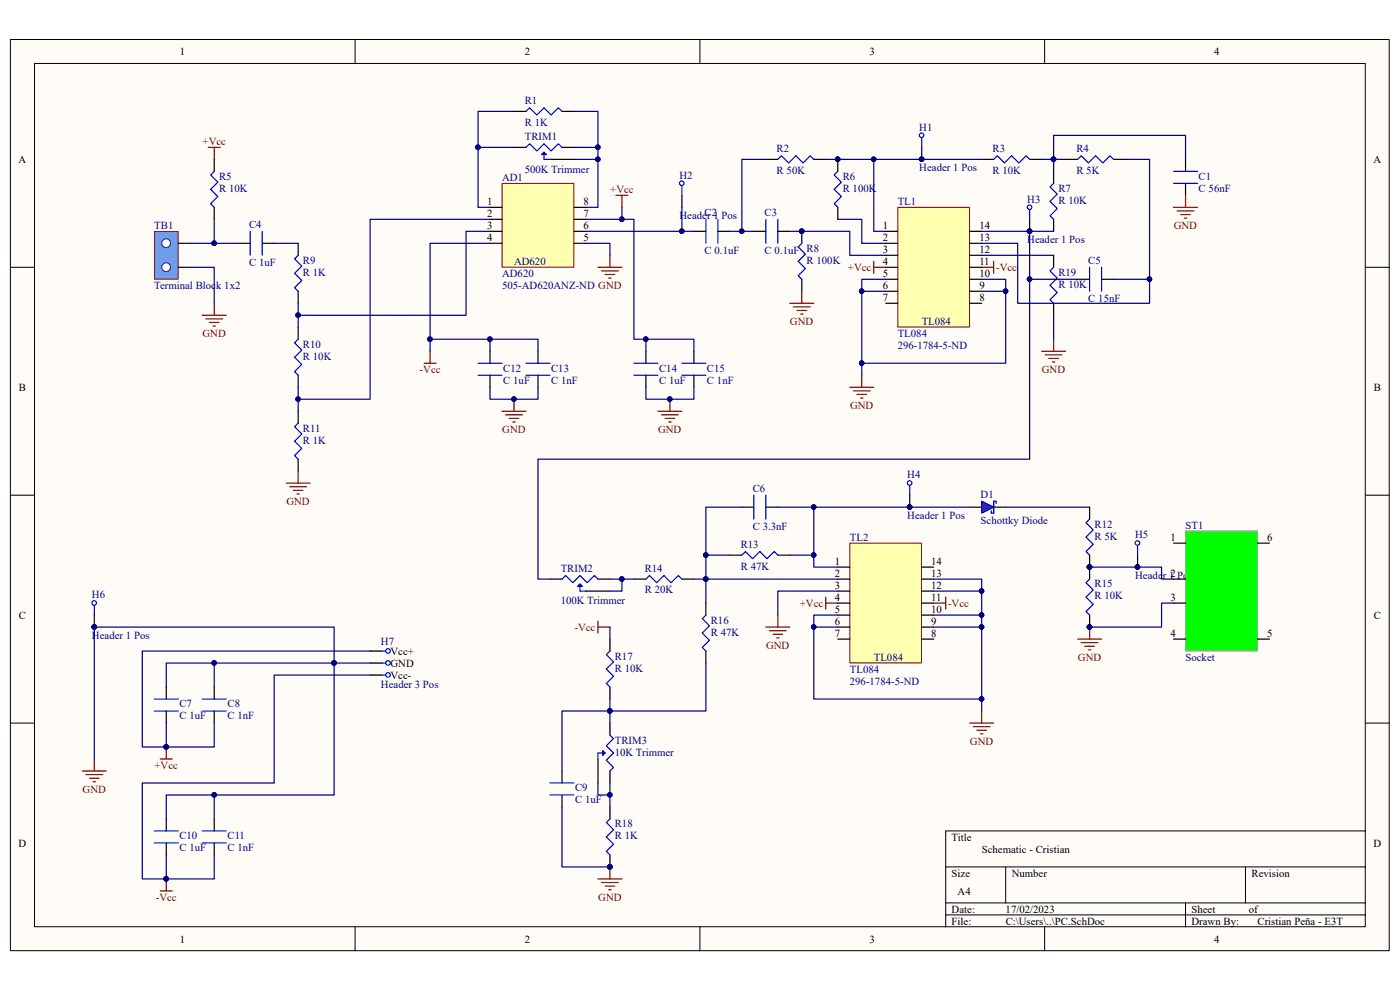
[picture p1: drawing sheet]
<svg xmlns="http://www.w3.org/2000/svg" width="297mm" height="210mm" viewBox="0 0 297 210" stroke-linecap="round" stroke-linejoin="round" font-family="sans-serif">
<path d="M2.2 8.4h292.5v193.3h-292.5z" fill="#fffcf8"/>
<path d="M2.2 8.4h292.5v193.3h-292.5z" fill="none" stroke="#000" stroke-width=".21"/>
<path d="M7.4 13.5h282.2v183.1h-282.2z" fill="#fffcf8"/>
<g fill="none" stroke="#000" stroke-width=".21">
<path d="M7.3 13.5h282.3v183.1h-282.3zM75.3 8.4v5.1M148.5 8.4v5.1M221.6 8.4v5.1M2.2 56.7h5.1M289.7 56.7h5.1M2.2 105h5.1M289.7 105h5.1M2.2 153.4h5.1M289.7 153.4h5.1M289.7 176.3h-89.1v20.3M75.3 196.6v5.1"/>
<path d="M148.5 196.6v5.1M200.6 183.9h89.1M200.6 191.5h89.1M200.6 194.1h89.1M213.4 183.9v7.6M221.6 196.6v5.1M251.5 191.5v5.1M264.2 183.9v7.6"/>
</g>
<g fill="none" stroke="#800000" stroke-width=".25">
<path d="M44.2 31.3h2.5M45.5 31.3v2.5M126.9 56.7h5M127.6 57.5h3.6M128.4 58.2h2M129.1 59h.6M129.4 54.2v2.5M130.7 41.4h2.5M131.9 41.4v2.6M185.4 56.7h2.5M185.4 55.4v2.6M208.3 56.7h2.5"/>
<path d="M210.8 55.4v2.6M249 44h5.1M249.7 44.7h3.6M250.5 45.5h2M251.3 46.3h.5M251.5 41.4v2.6M42.9 66.9h5.1M43.7 67.6h3.5M44.4 68.4h2.1M45.2 69.2h.5M45.5 64.3v2.6M90 77.1h2.5"/>
<path d="M91.2 74.5v2.6M167.6 64.3h5M168.3 65.1h3.6M169.1 65.9h2M169.8 66.6h.6M170.1 61.8v2.5M63.3 100v2.5M60.7 102.5h5.1M61.5 103.3h3.5M62.2 104h2.1M63 104.8h.5M162.5 133h5.1"/>
<path d="M163.2 133.8h3.6M164 134.6h2M164.8 135.3h.5M165 130.5v2.5M175.2 126.7v2.5M175.2 127.9h2.5M198.1 127.9h2.5M200.6 126.7v2.5M228.6 135.6h5.1M229.4 136.3h3.5M230.1 137.1h2.1M230.9 137.9h.5"/>
<path d="M231.2 133v2.6M17.5 163.6h5.1M18.2 164.3h3.6M19 165.1h2M19.8 165.8h.5M20 161v2.6"/>
</g>
<g fill="none" stroke="#000" stroke-width=".25">
<path d="M162.5 33.8h2.5M172.6 33.8h2.6M177.7 33.8v2.6M208.3 33.8h2.5M218.4 33.8h2.6M226.1 33.8h2.5M236.2 33.8h2.6M251.5 33.8v2.6M251.5 38.9v2.5M50.5 51.6h2.6M55.6 51.6h2.6M63.3 51.6v2.6"/>
<path d="M147.2 49.1h2.6M152.3 49.1h2.5M159.9 49.1h2.6M165 49.1h2.6M170.1 49.1v2.5M170.1 59.2v2.6M177.7 44v2.5M228.6 59.2h2.6M233.7 59.2h2.5M63.3 61.8v2.5M63.3 87.2v2.6M63.3 97.4v2.6"/>
<path d="M154.8 117.8h2.6M157.4 107.6h2.5M162.5 107.6h2.5M165 117.8h2.6M231.2 107.6v2.5M231.2 117.8v5.1M78.5 138.1h2.6M134.5 122.9h2.5M144.7 122.9h2.5M231.2 130.5v2.5M35.3 145.7v2.6M35.3 150.8v2.6"/>
<path d="M78.5 140.7h2.6M78.5 143.2h2.6"/>
</g>
<g fill="none" stroke="#00f" stroke-width=".25">
<path d="M165 33.8l.8-.8 1.5 1.6 1.5-1.6 1.6 1.6 1.5-1.6 .7 .8M177.7 36.4l-.7 .7 1.5 1.5-1.5 1.6 1.5 1.5-1.5 1.5 .7 .8M210.8 33.8l.8-.8 1.5 1.6 1.5-1.6 1.6 1.6 1.5-1.6 .7 .8M228.6 33.8l.8-.8 1.5 1.6 1.5-1.6 1.6 1.6 1.5-1.6 .7 .8M249 36.4h5.1M249 38.9h5.1M53.1 49.1v5.1M55.6 49.1v5.1M63.3 54.2l-.8 .7 1.5 1.5-1.5 1.6 1.5 1.5-1.5 1.5 .8 .8M149.8 46.5v5.1M152.3 46.5v5.1M162.5 46.5v5.1"/>
<path d="M165 46.5v5.1M170.1 51.6l-.8 .8 1.6 1.5-1.6 1.5 1.6 1.6-1.6 1.5 .8 .7M231.2 56.7v5.1M233.7 56.7v5.1M63.3 89.8l-.8 .7 1.5 1.6-1.5 1.5 1.5 1.5-1.5 1.5 .8 .8M157.4 117.8l.7-.8 1.6 1.5 1.5-1.5 1.5 1.5 1.6-1.5 .7 .8M159.9 105v5.1M162.5 105v5.1M231.2 110.1l-.8 .8 1.5 1.5-1.5 1.5 1.5 1.6-1.5 1.5 .8 .8M81.1 138.1h1.2M137 122.9l.8-.8 1.5 1.5 1.5-1.5 1.6 1.5 1.5-1.5 .8 .8M231.2 122.9l-.8 .7 1.5 1.5-1.5 1.6 1.5 1.5-1.5 1.5 .8 .8"/>
<path d="M32.7 150.8h5.1M32.7 148.3h5.1M81.1 140.7h1.2M81.1 143.2h1.2"/>
</g>
<g fill="#000080" stroke="#000080" stroke-width=".21">
<circle cx="170.1" cy="49" r=".48"/>
<circle cx="177.7" cy="33.8" r=".48"/>
<circle cx="231.1" cy="120.3" r=".48"/>
<circle cx="231.1" cy="133" r=".48"/>
</g>
<g fill="#fff" stroke="#00f" stroke-width=".25">
<circle cx="82.3" cy="138.1" r=".48"/>
<circle cx="82.3" cy="140.6" r=".48"/>
<circle cx="82.3" cy="143.2" r=".48"/>
</g>
<g fill="none" stroke="#800000" stroke-width=".25">
<path d="M182.8 79.6v2.5M180.3 82.1h5.1M181 82.9h3.6M181.8 83.7h2M182.6 84.4h.5M126.9 131.8v2.5M126.9 133h2.5M35.3 158.5v2.5M205.7 153.4h5.1M206.5 154.1h3.5M207.2 154.9h2.1M208 155.7h.5"/>
<path d="M208.3 150.8v2.6M34 161h2.5M34 189h2.5M35.3 186.5v2.5M126.9 186.5h5M127.6 187.2h3.6M128.4 188h2M129.1 188.7h.6M129.4 183.9v2.6"/>
</g>
<g fill="#000080" stroke="#000080" stroke-width=".21">
<circle cx="35.2" cy="158.4" r=".48"/>
<circle cx="35.2" cy="186.4" r=".48"/>
<circle cx="129.4" cy="183.9" r=".48"/>
</g>
<g fill="none" stroke="#000" stroke-width=".25">
<path d="M109 23.6h2.6M119.2 23.6h2.6M129.4 135.6v2.5M149.8 127.9v2.6M149.8 138.1v2.6M45.5 145.7v2.6M45.5 150.8v2.6M129.4 145.7v2.6M35.3 173.7v2.6M35.3 178.8v2.6M45.5 173.7v2.6M45.5 178.8v2.6"/>
<path d="M119.2 163.6v2.5M119.2 168.6v2.6M129.4 171.2v2.5M129.4 181.4v2.5"/>
</g>
<path d="M111.6 23.6l.8-.7 1.5 1.5 1.5-1.5 1.5 1.5 1.6-1.5 .7 .7M129.4 138.1l-.8 .8 1.6 1.5-1.6 1.5 1.6 1.6-1.6 1.5 .8 .7M149.8 130.5l-.8 .7 1.5 1.6-1.5 1.5 1.5 1.5-1.5 1.6 .8 .7M42.9 150.8h5.1M42.9 148.3h5.1M32.7 178.8h5.1M32.7 176.3h5.1M42.9 178.8h5.1M42.9 176.3h5.1M116.7 168.6h5.1M116.7 166.1h5.1M129.4 173.7l-.8 .8 1.6 1.5-1.6 1.5 1.6 1.6-1.6 1.5 .8 .8" fill="none" stroke="#00f" stroke-width=".25"/>
<path d="M32.8 49.1h5v10.1h-5z" fill="#6d9eeb"/>
<path d="M32.8 49.1h5v10.1h-5z" fill="none" stroke="#800000" stroke-width=".21"/>
<g fill="#fff" stroke="#0b5394" stroke-width=".25">
<circle cx="35.2" cy="51.6" r=".94"/>
<circle cx="35.2" cy="56.7" r=".94"/>
</g>
<path d="M37.8 51.6h2.6M37.8 56.7h2.6" fill="none" stroke="#000" stroke-width=".25"/>
<path d="M106.6 38.9h15.2v17.8h-15.2z" fill="#ffffb0"/>
<path d="M106.5 38.9h15.3v17.8h-15.3z" fill="none" stroke="#800000" stroke-width=".21"/>
<path d="M104 44h2.5M104 46.5h2.5M104 49.1h2.5M104 51.6h2.5M121.8 44h2.5M121.8 46.5h2.5M121.8 49.1h2.5M121.8 51.6h2.5M144.7 41.4v2.6" fill="none" stroke="#000" stroke-width=".25"/>
<path d="M144.7 38.9v2.5" fill="none" stroke="#00f" stroke-width=".25"/>
<circle cx="144.6" cy="38.9" r=".48" fill="#fff" stroke="#00f" stroke-width=".25"/>
<path d="M195.5 31.3v2.5" fill="none" stroke="#000" stroke-width=".25"/>
<circle cx="195.5" cy="33.8" r=".48" fill="#000080" stroke="#000080" stroke-width=".21"/>
<path d="M195.5 28.7v2.6" fill="none" stroke="#00f" stroke-width=".25"/>
<circle cx="195.5" cy="28.7" r=".48" fill="#fff" stroke="#00f" stroke-width=".25"/>
<g fill="#000080" stroke="#000080" stroke-width=".21">
<circle cx="195.5" cy="33.8" r=".48"/>
<circle cx="218.4" cy="49" r=".48"/>
</g>
<path d="M218.4 46.5v2.6" fill="none" stroke="#000" stroke-width=".25"/>
<path d="M218.4 44v2.5" fill="none" stroke="#00f" stroke-width=".25"/>
<circle cx="218.4" cy="44" r=".48" fill="#fff" stroke="#00f" stroke-width=".25"/>
<g fill="#000080" stroke="#000080" stroke-width=".21">
<circle cx="218.4" cy="49" r=".48"/>
<circle cx="20" cy="133" r=".48"/>
</g>
<path d="M20 130.5v2.5" fill="none" stroke="#000" stroke-width=".25"/>
<path d="M20 127.9v2.6" fill="none" stroke="#00f" stroke-width=".25"/>
<circle cx="20" cy="127.9" r=".48" fill="#fff" stroke="#00f" stroke-width=".25"/>
<g fill="#000080" stroke="#000080" stroke-width=".21">
<circle cx="20" cy="133" r=".48"/>
<circle cx="193" cy="107.6" r=".48"/>
</g>
<path d="M193 105v2.6" fill="none" stroke="#000" stroke-width=".25"/>
<path d="M193 102.5v2.5" fill="none" stroke="#00f" stroke-width=".25"/>
<circle cx="193" cy="102.5" r=".48" fill="#fff" stroke="#00f" stroke-width=".25"/>
<g fill="#000080" stroke="#000080" stroke-width=".21">
<circle cx="193" cy="107.6" r=".48"/>
<circle cx="241.3" cy="120.3" r=".48"/>
</g>
<path d="M241.3 117.8v2.5" fill="none" stroke="#000" stroke-width=".25"/>
<path d="M241.3 115.2v2.6" fill="none" stroke="#00f" stroke-width=".25"/>
<circle cx="241.3" cy="115.2" r=".48" fill="#fff" stroke="#00f" stroke-width=".25"/>
<circle cx="241.3" cy="120.3" r=".48" fill="#000080" stroke="#000080" stroke-width=".21"/>
<path d="M190.5 44h15.2v25.4h-15.2z" fill="#ffffb0"/>
<path d="M190.5 44h15.2v25.4h-15.2z" fill="none" stroke="#800000" stroke-width=".21"/>
<g fill="none" stroke="#000" stroke-width=".25">
<path d="M187.9 49.1h2.6M187.9 51.6h2.6M187.9 54.2h2.6M187.9 56.7h2.6M187.9 59.2h2.6M205.7 49.1h2.6M205.7 51.6h2.6M205.7 54.2h2.6M205.7 56.7h2.6M205.7 59.2h2.6M187.9 61.8h2.6M187.9 64.3h2.6"/>
<path d="M205.7 61.8h2.6M205.7 64.3h2.6"/>
</g>
<path d="M180.3 115.3h15.2v25.3h-15.2z" fill="#ffffb0"/>
<path d="M180.3 115.2h15.2v25.4h-15.2z" fill="none" stroke="#800000" stroke-width=".21"/>
<g fill="none" stroke="#000" stroke-width=".25">
<path d="M177.7 120.3h2.6M177.7 122.9h2.6M177.7 125.4h2.6M177.7 127.9h2.6M177.7 130.5h2.6M177.7 133h2.6M177.7 135.6h2.6M195.5 120.3h2.6M195.5 122.9h2.6M195.5 125.4h2.6M195.5 127.9h2.6M195.5 130.5h2.6"/>
<path d="M195.5 133h2.6M195.5 135.6h2.6"/>
</g>
<path d="M251.5 112.7h15.2v25.4h-15.2z" fill-rule="evenodd" fill="#0f0" stroke="#6aa84f" stroke-width=".25"/>
<path d="M109 31.3h2.6M116.7 33.8h5.1M119.2 31.3h2.6M249 115.2h2.5M266.8 115.2h2.5M249 122.9h2.5M249 127.9h2.5M249 135.6h2.5M266.8 135.6h2.5" fill="none" stroke="#000" stroke-width=".25"/>
<path d="M111.6 31.3l.8-.8 1.5 1.5 1.5-1.5 1.5 1.5 1.6-1.5 .7 .8M115.4 32.3v1.5h1.3" fill="none" stroke="#00f" stroke-width=".25"/>
<path d="M114.9 32.8l.5-.5 .5 .5z" fill="#00f"/>
<path d="M114.9 32.8l.5-.5 .5 .5zM119.2 122.9l.8-.8 1.5 1.5 1.5-1.5 1.6 1.5 1.5-1.5 .8 .8M123 123.9v1.5h1.3" fill="none" stroke="#00f" stroke-width=".25"/>
<path d="M116.7 122.9h2.5M124.3 125.4h5.1M126.9 122.9h2.5" fill="none" stroke="#000" stroke-width=".25"/>
<path d="M122.5 124.4l.5-.5 .5 .5z" fill="#00f"/>
<path d="M122.5 124.4l.5-.5 .5 .5zM128.4 159.7h-1.5v1.3M129.4 155.9l.8 .8-1.6 1.5 1.6 1.5-1.6 1.6 1.6 1.5-.8 .8" fill="none" stroke="#00f" stroke-width=".25"/>
<path d="M129.4 153.4v2.5M126.9 161v5.1M129.4 163.6v2.5" fill="none" stroke="#000" stroke-width=".25"/>
<path d="M127.9 159.2l.5 .5-.5 .6z" fill="#00f"/>
<path d="M45.5 36.4l-.8 .7 1.5 1.5-1.5 1.6 1.5 1.5-1.5 1.5 .8 .8M223.5 38.9l-.7 .8 1.5 1.5-1.5 1.5 1.5 1.5-1.5 1.6 .7 .7M127.9 159.2l.5 .5-.5 .6z" fill="none" stroke="#00f" stroke-width=".25"/>
<path d="M45.5 33.8v2.6M223.5 36.4v2.5M45.5 44v2.5M223.5 46.5v2.6M205.7 107.6h2.6M210.8 107.6h2.6" fill="none" stroke="#000" stroke-width=".25"/>
<path d="M208.3 106.3l2.5 1.3-2.5 1.3z" fill="#15c"/>
<g fill="none" stroke="#00f" stroke-width=".25">
<path d="M223.5 56.7l-.7 .8 1.5 1.5-1.5 1.5 1.5 1.5-1.5 1.6 .7 .7M63.3 72l-.8 .7 1.5 1.6-1.5 1.5 1.5 1.5-1.5 1.5 .8 .8M101.4 79.6h5.1M101.4 77.1h5.1M111.6 79.6h5.1M111.6 77.1h5.1M134.5 79.6h5.1M134.5 77.1h5.1M144.7 79.6h5.1M144.7 77.1h5.1M208.3 106.3l2.5 1.3-2.5 1.3zM210.3 108.3v.6h.5"/>
<path d="M210.8 106.3v2.6v-2.6h.5v.5"/>
</g>
<path d="M223.5 54.2v2.5M63.3 69.4v2.6M63.3 79.6v2.5M104 74.5v2.6M104 79.6v2.5M114.1 74.5v2.6M114.1 79.6v2.5M137 74.5v2.6M137 79.6v2.5M147.2 74.5v2.6M147.2 79.6v2.5M223.5 64.3v2.6" fill="none" stroke="#000" stroke-width=".25"/>
<g fill="none" stroke="#800000" stroke-width=".25">
<path d="M221 74.5h5.1M221.7 75.3h3.6M222.5 76h2M223.3 76.8h.5M223.5 72v2.5M106.5 87.2h5.1M107.3 88h3.5M108 88.8h2.1M108.8 89.5h.5M109 84.7v2.5M139.6 87.2h5.1M140.3 88h3.6"/>
<path d="M141.1 88.8h2M141.9 89.5h.5M142.1 84.7v2.5"/>
</g>
<g fill="#000080" stroke="#000080" stroke-width=".21">
<circle cx="109" cy="84.7" r=".48"/>
<circle cx="142.1" cy="84.7" r=".48"/>
<circle cx="101.4" cy="31.2" r=".48"/>
<circle cx="45.4" cy="51.6" r=".48"/>
<circle cx="131.9" cy="46.5" r=".48"/>
<circle cx="91.2" cy="71.9" r=".48"/>
<circle cx="144.6" cy="49" r=".48"/>
<circle cx="170.1" cy="49" r=".48"/>
<circle cx="157.4" cy="49" r=".48"/>
<circle cx="185.3" cy="33.8" r=".48"/>
<circle cx="195.5" cy="33.8" r=".48"/>
<circle cx="177.7" cy="33.8" r=".48"/>
<circle cx="223.5" cy="33.8" r=".48"/>
<circle cx="218.4" cy="49" r=".48"/>
<circle cx="218.4" cy="59.2" r=".48"/>
<circle cx="243.9" cy="59.2" r=".48"/>
<circle cx="149.7" cy="117.7" r=".48"/>
<circle cx="172.6" cy="117.7" r=".48"/>
<circle cx="172.6" cy="107.6" r=".48"/>
<circle cx="193" cy="107.6" r=".48"/>
<circle cx="231.1" cy="120.3" r=".48"/>
<circle cx="241.3" cy="120.3" r=".48"/>
<circle cx="231.1" cy="133" r=".48"/>
<circle cx="63.2" cy="66.9" r=".48"/>
<circle cx="149.7" cy="122.8" r=".48"/>
<circle cx="126.8" cy="33.8" r=".48"/>
<circle cx="131.9" cy="122.8" r=".48"/>
<circle cx="35.2" cy="158.4" r=".48"/>
<circle cx="45.4" cy="140.6" r=".48"/>
<circle cx="70.9" cy="140.6" r=".48"/>
<circle cx="20" cy="133" r=".48"/>
<circle cx="35.2" cy="186.4" r=".48"/>
<circle cx="45.4" cy="168.6" r=".48"/>
<circle cx="129.4" cy="150.8" r=".48"/>
<circle cx="129.4" cy="168.6" r=".48"/>
<circle cx="182.8" cy="61.8" r=".48"/>
<circle cx="213.3" cy="61.8" r=".48"/>
<circle cx="182.8" cy="77" r=".48"/>
<circle cx="172.6" cy="133" r=".48"/>
<circle cx="208.2" cy="133" r=".48"/>
<circle cx="208.2" cy="125.4" r=".48"/>
<circle cx="208.2" cy="130.5" r=".48"/>
<circle cx="208.2" cy="148.3" r=".48"/>
<circle cx="126.8" cy="31.2" r=".48"/>
<circle cx="129.4" cy="183.9" r=".48"/>
<circle cx="63.2" cy="84.7" r=".48"/>
<circle cx="137" cy="71.9" r=".48"/>
<circle cx="103.9" cy="71.9" r=".48"/>
</g>
<g fill="none" stroke="#000080" stroke-width=".25">
<path d="M109 31.3h-7.6v12.7h2.6M109 23.6h-7.6v7.7M121.8 33.8h5.1v10.2h-2.6M121.8 31.3h5.1v2.5M121.8 23.6h5.1v7.7M162.5 33.8h-5.1v15.3M175.2 33.8h10.2v15.3h2.5M185.4 33.8h22.9M221 33.8h5.1M238.8 33.8h5.1v30.5h-28v-12.7h-7.6M251.5 33.8v-5.1h-28v7.7M40.4 56.7h5.1v7.6"/>
<path d="M40.4 51.6h10.1M45.5 46.5v5.1M58.2 51.6h5.1M104 51.6h-12.8v22.9M104 46.5h-25.5v38.2h-15.2v2.5M104 49.1h-5.1v17.8h-35.6v2.5M124.3 51.6h5.1v2.6M124.3 49.1h22.9M131.9 44v2.5h-7.6M131.9 46.5h2.6v25.5h2.5M144.7 44v5.1M154.8 49.1h5.1"/>
<path d="M167.6 49.1h12.7v5.1h7.6M177.7 46.5h5.1v5.1h5.1M187.9 59.2h-5.1v20.4M208.3 49.1h10.1v10.1h10.2M208.3 59.2h5.1v2.6h-5.1M208.3 54.2h15.2M218.4 59.2v38.2h-104.3v25.5h2.6M218.4 49.1h5.1M236.2 59.2h7.7M63.3 64.3v2.6M91.2 72h12.8M104 74.5v-2.5h10.1v2.5"/>
<path d="M137 74.5v-2.5h10.2v2.5M182.8 61.8h5.1M213.4 61.8v15.3h-30.6M223.5 66.9v5.1M63.3 82.1v2.6M104 82.1v2.6h10.1v-2.6M137 82.1v2.6h10.2v-2.6M149.8 117.8h5M157.4 107.6h-7.6v20.3M165 107.6h7.6v12.7h5.1M167.6 117.8h5M172.6 107.6h33.1"/>
<path d="M213.4 107.6h17.8M78.5 138.1h-48.3v20.4h5.1M129.4 133v2.6M129.4 122.9h2.5M134.5 122.9h-2.6v2.5h-2.5M147.2 122.9h30.5M172.6 133h5.1M177.7 125.4h-12.7v5.1M177.7 130.5h-5.1v17.8h35.7v-17.8h-10.2M198.1 122.9h10.2v2.5h-10.2M198.1 133h10.2M208.3 125.4v5.1"/>
<path d="M231.2 120.3h15.2v2.6h2.6M249 127.9h-2.6v5.1h-15.2M35.3 153.4v5.1h10.2v-5.1M45.5 140.7v5M78.5 140.7h-43.2v5M78.5 143.2h-20.3v22.9h-28v20.4h5.1M129.4 148.3v5.1M149.8 140.7v10.1h-30.6v12.8M208.3 148.3v2.5M20 161v-28h50.9v35.6h-35.6v5.1M45.5 168.6v5.1M119.2 171.2v12.7h10.2"/>
<path d="M126.9 166.1v2.5h2.5M129.4 166.1v5.1M35.3 181.4v5.1h10.2v-5.1"/>
</g>
<g font-size="2.3">
<text x="38.2" y="11.7">1</text>
<text x="111.3" y="11.7">2</text>
<text x="184.5" y="11.7">3</text>
<text x="257.6" y="11.7">4</text>
<text x="3.9" y="34.6">A</text>
<text x="291.4" y="34.6">A</text>
<text x="103.3" y="43.5">1</text>
<text x="103.3" y="46">2</text>
<text x="123.8" y="43.5">8</text>
<text x="123.8" y="46">7</text>
<text x="103.3" y="48.6">3</text>
<text x="103.3" y="51.1">4</text>
<text x="123.8" y="48.6">6</text>
<text x="123.8" y="51.1">5</text>
<text x="187.3" y="48.6">1</text>
<text x="187.3" y="51.1">2</text>
<text x="187.3" y="53.7">3</text>
<text x="207.8" y="53.7">12</text>
<text x="207.8" y="51.1">13</text>
<text x="207.8" y="48.6">14</text>
<text x="187.3" y="56.2">4</text>
<text x="187.3" y="58.8">5</text>
<text x="207.8" y="58.8">10</text>
<text x="207.8" y="56.2">11</text>
<text x="187.3" y="61.3">6</text>
<text x="187.3" y="63.8">7</text>
<text x="207.8" y="63.8">8</text>
<text x="207.8" y="61.3">9</text>
<text x="4" y="82.9">B</text>
<text x="291.5" y="82.9">B</text>
<text x="177.1" y="119.8">1</text>
<text x="197.6" y="119.8">14</text>
<text x="248.3" y="114.7">1</text>
<text x="268.8" y="114.7">6</text>
<text x="177.1" y="122.3">2</text>
<text x="177.1" y="124.9">3</text>
<text x="197.6" y="124.9">12</text>
<text x="197.6" y="122.3">13</text>
<text x="248.3" y="122.3">2</text>
<text x="4" y="131.3">C</text>
<text x="177.1" y="127.4">4</text>
<text x="177.1" y="130">5</text>
<text x="197.6" y="130">10</text>
<text x="197.6" y="127.4">11</text>
<text x="248.3" y="127.4">3</text>
<text x="291.5" y="131.3">C</text>
<text x="177.1" y="132.5">6</text>
<text x="177.1" y="135.1">7</text>
<text x="197.6" y="135.1">8</text>
<text x="197.6" y="132.5">9</text>
<text x="248.3" y="135.1">4</text>
<text x="268.8" y="135.1">5</text>
<text x="82.8" y="138.9">Vcc+</text>
<text x="82.8" y="141.4">GND</text>
<text x="82.8" y="144">Vcc-</text>
<text x="3.9" y="179.6">D</text>
<text x="201.9" y="178.3">Title</text>
<text x="291.4" y="179.6">D</text>
<text x="201.9" y="186">Size</text>
<text x="208.3" y="180.8">Schematic - Cristian</text>
<text x="214.6" y="186">Number</text>
<text x="265.5" y="186">Revision</text>
<text x="203.2" y="189.8">A4</text>
<text x="201.9" y="193.6">Date:</text>
<text x="201.9" y="196.1">File:</text>
<text x="213.3" y="193.6">17/02/2023</text>
<text x="213.4" y="196.1">C:\Users\..\PC.SchDoc</text>
<text x="252.8" y="193.6">Sheet</text>
<text x="252.8" y="196.1">Drawn By:</text>
<text x="265" y="193.6">of</text>
<text x="266.8" y="196.1">Cristian Peña - E3T</text>
<text x="38.2" y="199.9">1</text>
<text x="111.3" y="199.9">2</text>
<text x="184.5" y="199.9">3</text>
<text x="257.6" y="199.9">4</text>
</g>
<g font-size="2.3" fill="#000080">
<text x="111.3" y="22.1">R1</text>
<text x="111.3" y="26.7">R 1K</text>
<text x="111.3" y="29.8">TRIM1</text>
<text x="195" y="27.7">H1</text>
<text x="164.8" y="32.3">R2</text>
<text x="210.6" y="32.3">R3</text>
<text x="228.3" y="32.3">R4</text>
<text x="46.5" y="38.1">R5</text>
<text x="46.5" y="40.7">R 10K</text>
<text x="106.5" y="38.4">AD1</text>
<text x="111.3" y="36.6">500K Trimmer</text>
<text x="144.1" y="37.9">H2</text>
<text x="164.8" y="36.9">R 50K</text>
<text x="178.8" y="38.1">R6</text>
<text x="178.8" y="40.7">R 100K</text>
<text x="195" y="36.4">Header 1 Pos</text>
<text x="210.6" y="36.9">R 10K</text>
<text x="224.5" y="40.7">R7</text>
<text x="228.3" y="36.9">R 5K</text>
<text x="254.3" y="38.1">C1</text>
<text x="254.3" y="40.7">C 56nF</text>
<text x="144.1" y="46.5">Header 1 Pos</text>
<text x="149.5" y="45.8">C2</text>
<text x="162.2" y="45.8">C3</text>
<text x="190.5" y="43.5">TL1</text>
<text x="217.9" y="43">H3</text>
<text x="224.5" y="43.2">R 10K</text>
<text x="32.7" y="48.6">TB1</text>
<text x="52.8" y="48.3">C4</text>
<text x="149.5" y="53.9">C 0.1uF</text>
<text x="162.2" y="53.9">C 0.1uF R8</text>
<text x="217.9" y="51.6">Header 1 Pos</text>
<text x="52.8" y="56.5">C 1uF</text>
<text x="64.3" y="56">R9</text>
<text x="64.3" y="58.5">R 1K</text>
<text x="106.5" y="58.8">AD620</text>
<text x="109.1" y="56.2">AD620</text>
<text x="171.1" y="56">R 100K</text>
<text x="224.5" y="58.5">R19</text>
<text x="230.9" y="56">C5</text>
<text x="32.7" y="61.3">Terminal Block 1x2</text>
<text x="106.5" y="61.3">505-AD620ANZ-ND GND</text>
<text x="224.5" y="61">R 10K</text>
<text x="230.9" y="64.1">C 15nF</text>
<text x="190.5" y="71.5">TL084</text>
<text x="195.5" y="68.9">TL084</text>
<text x="64.3" y="73.7">R10</text>
<text x="64.3" y="76.3">R 10K</text>
<text x="190.5" y="74">296-1784-5-ND</text>
<text x="106.8" y="78.9">C12</text>
<text x="106.8" y="81.4">C 1uF</text>
<text x="116.9" y="78.9">C13</text>
<text x="116.9" y="81.4">C 1nF</text>
<text x="139.8" y="78.9">C14</text>
<text x="139.8" y="81.4">C 1uF</text>
<text x="150" y="78.9">C15</text>
<text x="150" y="81.4">C 1nF</text>
<text x="64.3" y="91.6">R11</text>
<text x="64.3" y="94.1">R 1K</text>
<text x="192.5" y="101.5">H4</text>
<text x="159.7" y="104.3">C6</text>
<text x="208" y="105.6">D1</text>
<text x="159.7" y="112.4">C 3.3nF</text>
<text x="192.5" y="110.2">Header 1 Pos</text>
<text x="208" y="111.2">Schottky Diode</text>
<text x="232.2" y="111.9">R12</text>
<text x="251.5" y="112.2">ST1</text>
<text x="157.1" y="116.2">R13</text>
<text x="180.3" y="114.7">TL2</text>
<text x="232.2" y="114.5">R 5K</text>
<text x="240.8" y="114.2">H5</text>
<text x="119" y="121.3">TRIM2</text>
<text x="136.8" y="121.3">R14</text>
<text x="136.8" y="125.9">R 20K</text>
<text x="157.1" y="120.8">R 47K</text>
<text x="232.2" y="124.6">R15</text>
<text x="240.8" y="122.9">Header 1 Pos</text>
<text x="19.5" y="126.9">H6</text>
<text x="119" y="128.2">100K Trimmer</text>
<text x="232.2" y="127.2">R 10K</text>
<text x="19.5" y="135.6">Header 1 Pos</text>
<text x="80.8" y="136.9">H7</text>
<text x="150.8" y="132.3">R16</text>
<text x="150.8" y="134.8">R 47K</text>
<text x="130.4" y="139.9">R17</text>
<text x="130.4" y="142.5">R 10K</text>
<text x="180.3" y="142.7">TL084</text>
<text x="185.4" y="140.2">TL084</text>
<text x="251.5" y="140.2">Socket</text>
<text x="80.8" y="146">Header 3 Pos</text>
<text x="180.3" y="145.2">296-1784-5-ND</text>
<text x="38.1" y="150.1">C7</text>
<text x="38.1" y="152.6">C 1uF</text>
<text x="48.3" y="150.1">C8</text>
<text x="48.3" y="152.6">C 1nF</text>
<text x="130.4" y="157.7">TRIM3</text>
<text x="130.4" y="160.3">10K Trimmer</text>
<text x="122" y="167.9">C9</text>
<text x="122" y="170.4">C 1uF</text>
<text x="38.1" y="178.1">C10</text>
<text x="48.3" y="178.1">C11</text>
<text x="130.4" y="175.5">R18</text>
<text x="130.4" y="178.1">R 1K</text>
<text x="38.1" y="180.6">C 1uF</text>
<text x="48.3" y="180.6">C 1nF</text>
</g>
<g font-size="2.3" fill="#800000">
<text x="43" y="30.8">+Vcc</text>
<text x="129.5" y="40.9">+Vcc</text>
<text x="249" y="48.6">GND</text>
<text x="179.9" y="57.5">+Vcc</text>
<text x="211.3" y="57.5">-Vcc</text>
<text x="43" y="71.5">GND</text>
<text x="167.6" y="68.9">GND</text>
<text x="89" y="79.1">-Vcc</text>
<text x="221" y="79.1">GND</text>
<text x="180.3" y="86.7">GND</text>
<text x="106.6" y="91.8">GND</text>
<text x="139.6" y="91.8">GND</text>
<text x="60.7" y="107.1">GND</text>
<text x="169.7" y="128.7">+Vcc</text>
<text x="201.1" y="128.7">-Vcc</text>
<text x="121.9" y="133.8">-Vcc</text>
<text x="162.5" y="137.6">GND</text>
<text x="228.7" y="140.2">GND</text>
<text x="205.8" y="158">GND</text>
<text x="32.8" y="163.1">+Vcc</text>
<text x="17.5" y="168.1">GND</text>
<text x="33.1" y="191.1">-Vcc</text>
<text x="126.9" y="191.1">GND</text>
</g>
</svg>
